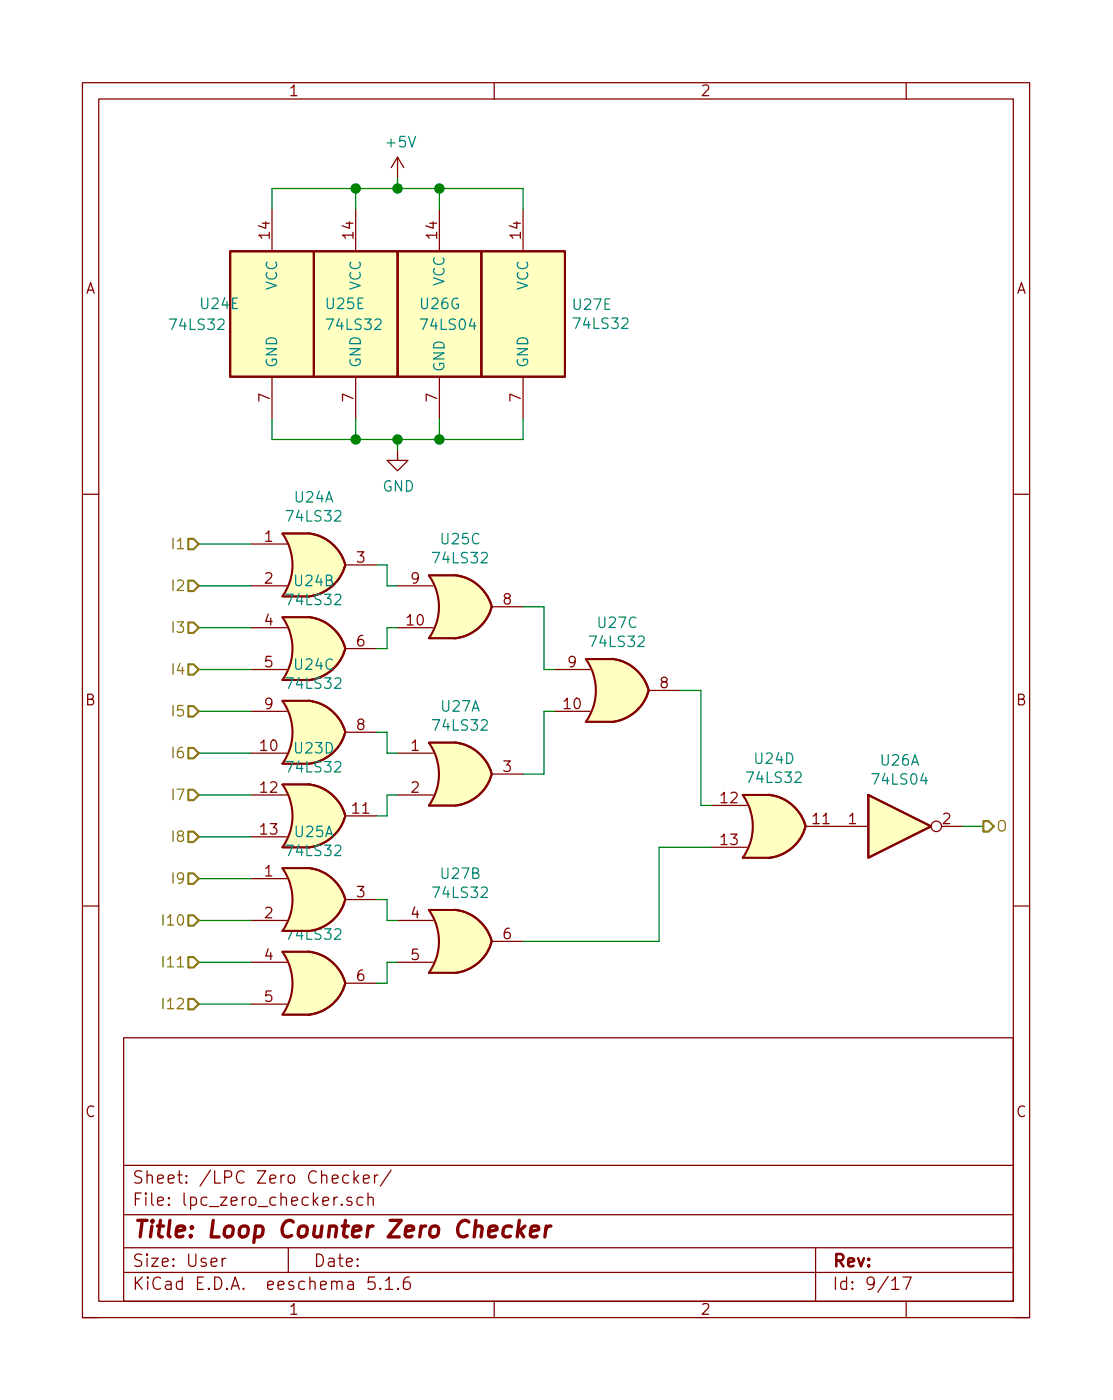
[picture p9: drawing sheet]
<svg xmlns="http://www.w3.org/2000/svg" width="135mm" height="170mm" viewBox="0 0 135 170" stroke-linecap="round" stroke-linejoin="round" font-family="sans-serif">
<g fill="none" stroke="#840000" stroke-width=".15">
<path d="M10 10h115v150h-115zM12 12h111v146.1h-111zM48.3 19.1l-.8 1.3M48.3 19.1v2.5M48.3 19.1l.7 1.3M60 10v2M110 10v2M33 25.4v5.1M43.2 25.4v5.1M53.3 25.4v5.1M63.5 25.4v5.1M33 45.8v5"/>
<path d="M43.2 45.8v5M48.3 54.6v1.3h1.2l-1.2 1.3-1.3-1.3h1.3M53.3 45.8v5M63.5 45.8v5M10 60h2M30.5 76.2h4.3M30.5 71.2h4.3M30.5 66.1h4.3M41.9 68.6h3.8M41.9 78.8h3.8M48.3 76.2h4.3M48.3 71.2h4.3"/>
<path d="M59.7 73.7h3.8M123 60h2M30.5 86.4h4.3M30.5 81.3h4.3M30.5 91.5h4.3M30.5 96.6h4.3M41.9 88.9h3.8M41.9 99.1h3.8M48.3 91.5h4.3M48.3 96.6h4.3M59.7 94h3.8M67.3 86.4h4.3"/>
<path d="M67.3 81.3h4.3M78.7 83.9h3.8M86.4 97.8h4.3M10 110h2M30.5 111.8h4.3M30.5 116.9h4.3M30.5 101.6h4.3M30.5 106.7h4.3M41.9 119.4h3.8M41.9 109.3h3.8M48.3 111.8h4.3M48.3 116.9h4.3"/>
<path d="M59.7 114.3h3.8M86.4 102.9h4.3M97.8 100.4h7.6M114.3 100.4h2.5M123 110h2M15 126h108v32.1h-108zM30.5 122h4.3M15 154.5h108M15 151.5h108M15 147.5h108M15 141.5h108M27 152.8v1"/>
<path d="M27.4 152.8l-.3 .1-.1 .2M35 151.5v3M41.5 146.3h.1l-.1 .1-.1-.1h.1v.1M42.3 142.8a.5 .5 0 0 0-.6 0l-.1 .6a.47 .47 0 0 0 .6 .3l.1-.1M42.7 145.5l-.4-.1-.2 .2 .1 .2 .5 .2v.1v.2l-.2 .1-.4-.1M43 142.2v1.5M43.1 143.1l.4 .6M43.5 142.7l-.5 .6M44 145.5a.48 .48 0 0 0-.6 0l-.1 .2 .1 .6a.48 .48 0 0 0 .6 0M44.1 143.2l.7-.1v-.3l-.5-.1-.2 .2 .1 .7 .1 .1 .5-.1M44.7 145.5a.39 .39 0 0 1 .6 .1v.8M44.7 144.9v1.5"/>
<path d="M45.5 155.1h-.7l-.1 .7a.62 .62 0 0 1 .7-.1l.1 .3v.5l-.2 .1h-.4l-.2-.1M45.5 142.7v1M45.9 142.7l-.3 .1-.1 .2M46.2 156.5h.1l-.1 .1-.1-.1h.1v.1M46.8 155.5l.3-.2 .1-.2v1.5M46.8 156.6h.9M47.5 142.1l-1.3 2M48.3 156.5h.1l-.1 .1v-.1v.1M49.7 155.1a.59 .59 0 0 0-.7 .6v.8a.54 .54 0 0 0 .8 0 .65 .65 0 0 0-.1-.8 .57 .57 0 0 0-.7 .1v.2M60 158.1v1.9M99 151.5v6.6M108.3 155.5l.3-.2 .1-.2v1.5"/>
<path d="M108.3 156.6h.8M109.6 155.1h1l-.6 1.5M110 158.1v1.9M10 160h2M123 160h2"/>
<circle cx="113.7" cy="100.4" r=".63"/>
</g>
<path d="M62.1 149a.68 .68 0 0 0-1 .3l-.1 .5 .1 .2 .3 .2h.3l.3-.1M63 148.2l-.2 2M63.1 149.5l.5 .7M63.7 148.9l-.8 .8M64.4 149.6l1-.2v-.4l-.6-.1-.2 .1-.1 .2-.1 .7v.2l.2 .1h.4l.2-.1M66.3 148.9l-.2 1.3M66.9 148.9a.54 .54 0 0 0-.6 .4" fill="none" stroke="#840000" stroke-width=".41"/>
<g fill="#ffffc2" stroke="#ffffc2" stroke-width=".12">
<path d="M55.2 110.5a5.2 5.2 0 0 1 4.5 3.8l-5 1.4z"/>
<path d="M54.7 113l5 1.4a5.2 5.2 0 0 1-4.5 3.8z"/>
<path d="M52.1 118.1h3.1z"/>
<path d="M52.1 110.5h3.1z"/>
<path d="M52.1 110.5h3.1v7.6h-3.1a6.7 6.7 0 0 0 0-7.6z"/>
<path d="M74.3 80a5.2 5.2 0 0 1 4.4 3.8l-5 1.4z"/>
<path d="M73.7 82.5l5 1.4a5.2 5.2 0 0 1-4.4 3.8z"/>
<path d="M71.1 87.7h3.2z"/>
<path d="M71.1 80h3.2z"/>
<path d="M71.1 80h3.2v7.7h-3.2a6.7 6.7 0 0 0 0-7.7z"/>
<path d="M93.3 96.5a5.2 5.2 0 0 1 4.5 3.8l-5 1.4z"/>
<path d="M92.8 99l5 1.4a5.2 5.2 0 0 1-4.5 3.8z"/>
<path d="M90.2 104.2h3.1z"/>
<path d="M90.2 96.6h3.1z"/>
<path d="M90.2 96.6h3.1v7.6h-3.1a6.7 6.7 0 0 0 0-7.6z"/>
<path d="M55.2 90.2a5.2 5.2 0 0 1 4.5 3.8l-5 1.3z"/>
<path d="M54.7 92.7l5 1.3a5.2 5.2 0 0 1-4.5 3.9z"/>
<path d="M52.1 97.8h3.1z"/>
<path d="M52.1 90.2h3.1z"/>
<path d="M52.1 90.2h3.1v7.6h-3.1a6.7 6.7 0 0 0 0-7.6z"/>
<path d="M58.4 30.5h10.2v15.3h-10.2z"/>
<path d="M105.4 96.6l7.6 3.8-7.6 3.8z"/>
<path d="M48.3 30.5h10.1v15.3h-10.1z"/>
<path d="M55.2 69.9a5.2 5.2 0 0 1 4.5 3.8l-5 1.3z"/>
<path d="M54.7 72.4l5 1.3a5.2 5.2 0 0 1-4.5 3.8z"/>
<path d="M52.1 77.5h3.1z"/>
<path d="M52.1 69.9h3.1z"/>
<path d="M52.1 69.9h3.1v7.6h-3.1a6.7 6.7 0 0 0 0-7.6z"/>
<path d="M37.5 115.6a5.2 5.2 0 0 1 4.4 3.8l-5 1.3z"/>
<path d="M36.9 118.1l5 1.3a5.2 5.2 0 0 1-4.4 3.9z"/>
<path d="M34.3 123.2h3.2z"/>
<path d="M34.3 115.6h3.2z"/>
<path d="M34.3 115.6h3.2v7.6h-3.2a6.7 6.7 0 0 0 0-7.6z"/>
<path d="M38.1 30.5h10.2v15.3h-10.2z"/>
<path d="M27.9 30.5h10.2v15.3h-10.2z"/>
<path d="M37.5 64.8a5.2 5.2 0 0 1 4.4 3.8l-5 1.3z"/>
<path d="M36.9 67.3l5 1.3a5.2 5.2 0 0 1-4.4 3.9z"/>
<path d="M34.3 72.4h3.2z"/>
<path d="M34.3 64.8h3.2z"/>
<path d="M34.3 64.8h3.2v7.6h-3.2a6.7 6.7 0 0 0 0-7.6z"/>
<path d="M37.5 74.9a5.2 5.2 0 0 1 4.4 3.9l-5 1.3z"/>
<path d="M36.9 77.5l5 1.3a5.2 5.2 0 0 1-4.4 3.8z"/>
<path d="M34.3 82.6h3.2z"/>
<path d="M34.3 75h3.2z"/>
<path d="M34.3 75h3.2v7.6h-3.2a6.7 6.7 0 0 0 0-7.6z"/>
<path d="M37.5 85.1a5.2 5.2 0 0 1 4.4 3.8l-5 1.4z"/>
<path d="M36.9 87.6l5 1.4a5.2 5.2 0 0 1-4.4 3.8z"/>
<path d="M34.3 92.7h3.2z"/>
<path d="M34.3 85.1h3.2z"/>
<path d="M34.3 85.1h3.2v7.6h-3.2a6.7 6.7 0 0 0 0-7.6z"/>
<path d="M37.5 95.3a5.2 5.2 0 0 1 4.4 3.8l-5 1.3z"/>
<path d="M36.9 97.8l5 1.3a5.2 5.2 0 0 1-4.4 3.8z"/>
<path d="M34.3 102.9h3.2z"/>
<path d="M34.3 95.3h3.2z"/>
<path d="M34.3 95.3h3.2v7.6h-3.2a6.7 6.7 0 0 0 0-7.6z"/>
<path d="M37.5 105.4a5.2 5.2 0 0 1 4.4 3.8l-5 1.4z"/>
<path d="M36.9 107.9l5 1.4a5.2 5.2 0 0 1-4.4 3.8z"/>
<path d="M34.3 113.1h3.2z"/>
<path d="M34.3 105.4h3.2z"/>
<path d="M34.3 105.4h3.2v7.7h-3.2a6.7 6.7 0 0 0 0-7.7z"/>
</g>
<g fill="none" stroke="#840000" stroke-width=".25">
<path d="M27.9 30.5h10.2v15.3h-10.2zM38.1 30.5h10.2v15.3h-10.2zM48.3 30.5h10.1v15.3h-10.1zM58.4 30.5h10.2v15.3h-10.2zM34.3 64.8h3.2a5.2 5.2 0 0 1 4.4 3.8M34.3 72.4h3.2M34.3 75h3.2M34.3 64.8a6.6 6.6 0 0 1 0 7.6M34.3 75a6.6 6.6 0 0 1 0 7.6M37.5 74.9a5.2 5.2 0 0 1 4.4 3.9M41.9 68.6a5.2 5.2 0 0 1-4.4 3.9M41.9 78.8a5.2 5.2 0 0 1-4.4 3.8"/>
<path d="M52.1 77.5h3.1M52.1 69.9h3.1M52.1 69.9a6.6 6.6 0 0 1 0 7.6M55.2 69.9a5.2 5.2 0 0 1 4.5 3.8M59.7 73.7a5.2 5.2 0 0 1-4.5 3.8M34.3 82.6h3.2M34.3 92.7h3.2M34.3 85.1h3.2M34.3 95.3h3.2M34.3 85.2a6.6 6.6 0 0 1 0 7.5M34.3 95.3a6.6 6.6 0 0 1 0 7.6M37.5 85.1a5.2 5.2 0 0 1 4.4 3.8"/>
<path d="M37.5 95.3a5.2 5.2 0 0 1 4.4 3.8M41.9 89a5.2 5.2 0 0 1-4.4 3.8M41.9 99.1a5.2 5.2 0 0 1-4.4 3.8M52.1 97.8h3.1M52.1 90.2h3.1M52.1 90.2a6.6 6.6 0 0 1 0 7.6M55.2 90.2a5.2 5.2 0 0 1 4.5 3.8M59.7 94a5.2 5.2 0 0 1-4.5 3.9M71.1 80h3.2M71.1 80.1a6.6 6.6 0 0 1 0 7.5M74.3 80a5.2 5.2 0 0 1 4.4 3.8M78.7 83.9a5.2 5.2 0 0 1-4.4 3.8h-3.2"/>
<path d="M90.2 96.6h3.1M90.2 96.6a6.6 6.6 0 0 1 0 7.6M93.3 96.5a5.2 5.2 0 0 1 4.5 3.8M105.4 96.6l7.6 3.8-7.6 3.8zM34.3 105.4h3.2a5.2 5.2 0 0 1 4.4 3.8M34.3 115.6h3.2M34.3 102.9h3.2M34.3 115.6a6.6 6.6 0 0 1 0 7.6M34.3 105.5a6.6 6.6 0 0 1 0 7.5M37.5 115.6a5.2 5.2 0 0 1 4.4 3.8M41.9 119.4a5.2 5.2 0 0 1-4.4 3.9M41.9 109.3a5.2 5.2 0 0 1-4.4 3.8h-3.2"/>
<path d="M52.1 118.1h3.1M52.1 110.5h3.1M52.1 110.6a6.6 6.6 0 0 1 0 7.5M55.2 110.5a5.2 5.2 0 0 1 4.5 3.8M59.7 114.4a5.2 5.2 0 0 1-4.5 3.8M97.8 100.4a5.2 5.2 0 0 1-4.5 3.8h-3.1M34.3 123.2h3.2"/>
</g>
<g fill="none" stroke="#008400" stroke-width=".15">
<path d="M33 25.4v-2.5h30.5v2.5M43.2 22.9v2.5M48.3 21.6v1.3M53.3 22.9v2.5M33 50.8v2.6h30.5v-2.6M43.2 50.8v2.6M48.3 53.4v1.2M53.3 50.8v2.6M24.1 71.2h6.4M24.1 76.2h6.4M24.1 66.1h6.4M45.7 68.6h1.3v2.6h1.3"/>
<path d="M48.3 76.2h-1.3v2.6h-1.3M63.5 73.7h2.5v7.6h1.3M24.1 81.3h6.4M24.1 96.6h6.4M24.1 91.5h6.4M24.1 86.4h6.4M45.7 88.9h1.3v2.6h1.3M48.3 96.6h-1.3v2.5h-1.3M67.3 86.4h-1.3v7.6h-2.5M82.5 83.9h2.6v13.9h1.3M24.1 106.7h6.4M24.1 111.8h6.4"/>
<path d="M24.1 116.9h6.4M24.1 101.6h6.4M45.7 109.3h1.3v2.5h1.3M48.3 116.9h-1.3v2.5h-1.3M86.4 102.9h-6.4v11.4h-16.5M116.8 100.4h2.6M24.1 122h6.4"/>
</g>
<g fill="none" stroke="#848400" stroke-width=".25">
<path d="M22.9 65.4h.6l.6 .7-.6 .6h-.6zM22.9 70.5h.6l.6 .7-.6 .6h-.6zM22.9 75.6h.6l.6 .6-.6 .7h-.6zM22.9 95.9h.6l.6 .7-.6 .6h-.6zM22.9 90.8h.6l.6 .7-.6 .6h-.6zM22.9 85.8h.6l.6 .6-.6 .6h-.6zM22.9 80.7h.6l.6 .6-.6 .7h-.6zM119.4 99.7h.6l.6 .7-.6 .6h-.6zM22.9 116.2h.6l.6 .7-.6 .6h-.6zM22.9 111.2h.6l.6 .6-.6 .6h-.6zM22.9 106.1h.6l.6 .6-.6 .7h-.6zM22.9 101h.6l.6 .6-.6 .7h-.6z"/>
<path d="M22.9 121.3h.6l.6 .7-.6 .6h-.6z"/>
</g>
<g fill="#008400" stroke="#008400" stroke-width=".25">
<circle cx="53.3" cy="53.4" r=".51"/>
<circle cx="48.3" cy="53.4" r=".51"/>
<circle cx="43.2" cy="53.4" r=".51"/>
<circle cx="53.3" cy="22.9" r=".51"/>
<circle cx="48.3" cy="22.9" r=".51"/>
<circle cx="43.2" cy="22.9" r=".51"/>
</g>
<text font-size="2.8" fill="#840000" x="16" y="150.3">Title: Loop Counter Zero Checker</text>
<g font-size="2.1" fill="#840000">
<text x="16" y="143.8">Sheet: /LPC Zero Checker/</text>
<text x="16" y="146.5">File: lpc_zero_checker.sch</text>
<text x="16" y="153.9">Size: User</text>
<text x="38" y="153.9">Date:</text>
<text x="101" y="153.9">Rev:</text>
<text x="16" y="156.7">KiCad E.D.A. eeschema 5.1.6</text>
<text x="101" y="156.7">Id: 9/17</text>
</g>
<g font-size="1.8" fill="#840000">
<text x="35" y="11.7">1</text>
<text x="85" y="11.7">2</text>
<text x="32.8" y="28.9" transform="rotate(-90 32.8 28.9)">14</text>
<text x="42.9" y="28.9" transform="rotate(-90 42.9 28.9)">14</text>
<text x="53.1" y="28.9" transform="rotate(-90 53.1 28.9)">14</text>
<text x="63.2" y="28.9" transform="rotate(-90 63.2 28.9)">14</text>
<text x="10.4" y="35.7">A</text>
<text x="123.4" y="35.7">A</text>
<text x="32.8" y="48.8" transform="rotate(-90 32.8 48.8)">7</text>
<text x="42.9" y="48.8" transform="rotate(-90 42.9 48.8)">7</text>
<text x="53.1" y="48.8" transform="rotate(-90 53.1 48.8)">7</text>
<text x="63.2" y="48.8" transform="rotate(-90 63.2 48.8)">7</text>
<text x="32.2" y="65.8">1</text>
<text x="32.2" y="70.9">2</text>
<text x="43.3" y="68.4">3</text>
<text x="49.9" y="70.9">9</text>
<text x="32.2" y="76">4</text>
<text x="49.5" y="76">10</text>
<text x="61.1" y="73.4">8</text>
<text x="32.2" y="81.1">5</text>
<text x="43.3" y="78.5">6</text>
<text x="69" y="81.1">9</text>
<text x="80.2" y="83.6">8</text>
<text x="10.4" y="85.7">B</text>
<text x="32.2" y="86.1">9</text>
<text x="43.3" y="88.7">8</text>
<text x="68.5" y="86.1">10</text>
<text x="123.4" y="85.7">B</text>
<text x="31.7" y="91.2">10</text>
<text x="49.9" y="91.2">1</text>
<text x="61.1" y="93.8">3</text>
<text x="31.7" y="96.3">12</text>
<text x="31.7" y="101.4">13</text>
<text x="42.8" y="98.8">11</text>
<text x="49.9" y="96.3">2</text>
<text x="87.6" y="97.6">12</text>
<text x="98.7" y="100.1">11</text>
<text x="103" y="100.1">1</text>
<text x="114.5" y="100.1">2</text>
<text x="32.2" y="106.5">1</text>
<text x="87.6" y="102.7">13</text>
<text x="32.2" y="111.5">2</text>
<text x="43.3" y="109">3</text>
<text x="49.9" y="111.5">4</text>
<text x="32.2" y="116.6">4</text>
<text x="43.3" y="119.2">6</text>
<text x="49.9" y="116.6">5</text>
<text x="61.1" y="114.1">6</text>
<text x="32.2" y="121.7">5</text>
<text x="10.4" y="135.7">C</text>
<text x="123.4" y="135.7">C</text>
<text x="35" y="159.7">1</text>
<text x="85" y="159.7">2</text>
</g>
<g font-size="1.8" fill="#008484">
<text x="47" y="17.9">+5V</text>
<text x="33.7" y="35.3" transform="rotate(-90 33.7 35.3)">VCC</text>
<text x="43.8" y="35.3" transform="rotate(-90 43.8 35.3)">VCC</text>
<text x="54" y="34.8" transform="rotate(-90 54 34.8)">VCC</text>
<text x="64.1" y="35.3" transform="rotate(-90 64.1 35.3)">VCC</text>
<text x="20.8" y="40.1">74LS32</text>
<text x="24.4" y="37.6">U24E</text>
<text x="39.7" y="37.6">U25E</text>
<text x="39.9" y="40.1">74LS32</text>
<text x="51.1" y="37.6">U26G</text>
<text x="51.3" y="40.1">74LS04</text>
<text x="69.6" y="37.7">U27E</text>
<text x="69.8" y="40">74LS32</text>
<text x="33.7" y="44.7" transform="rotate(-90 33.7 44.7)">GND</text>
<text x="43.8" y="44.7" transform="rotate(-90 43.8 44.7)">GND</text>
<text x="54" y="45.2" transform="rotate(-90 54 45.2)">GND</text>
<text x="64.1" y="44.7" transform="rotate(-90 64.1 44.7)">GND</text>
<text x="46.4" y="59.7">GND</text>
<text x="35" y="63.4">74LS32</text>
<text x="35.8" y="61">U24A</text>
<text x="35.8" y="71.2">U24B</text>
<text x="52.8" y="68.4">74LS32</text>
<text x="53.6" y="66.1">U25C</text>
<text x="35" y="73.5">74LS32</text>
<text x="72.7" y="76.3">U27C</text>
<text x="35" y="83.7">74LS32</text>
<text x="35.8" y="81.4">U24C</text>
<text x="71.8" y="78.6">74LS32</text>
<text x="52.8" y="88.8">74LS32</text>
<text x="53.6" y="86.4">U27A</text>
<text x="35" y="93.8">74LS32</text>
<text x="35.8" y="91.5">U23D</text>
<text x="90.9" y="95.1">74LS32</text>
<text x="91.7" y="92.8">U24D</text>
<text x="106.1" y="95.3">74LS04</text>
<text x="107" y="93">U26A</text>
<text x="35.8" y="101.7">U25A</text>
<text x="35" y="104">74LS32</text>
<text x="53.6" y="106.8">U27B</text>
<text x="35.8" y="111.8">U25B</text>
<text x="52.8" y="109.1">74LS32</text>
<text x="35" y="114.2">74LS32</text>
</g>
<g font-size="1.8" fill="#848400">
<text x="21.1" y="66.7">I1</text>
<text x="21.1" y="71.8">I2</text>
<text x="21.1" y="76.9">I3</text>
<text x="21.1" y="82">I4</text>
<text x="21.1" y="87">I5</text>
<text x="21.1" y="92.1">I6</text>
<text x="21.1" y="97.2">I7</text>
<text x="120.9" y="101">O</text>
<text x="21.1" y="107.4">I9</text>
<text x="21.1" y="102.3">I8</text>
<text x="20.1" y="112.4">I10</text>
<text x="20.1" y="117.5">I11</text>
<text x="20.1" y="122.6">I12</text>
</g>
</svg>
